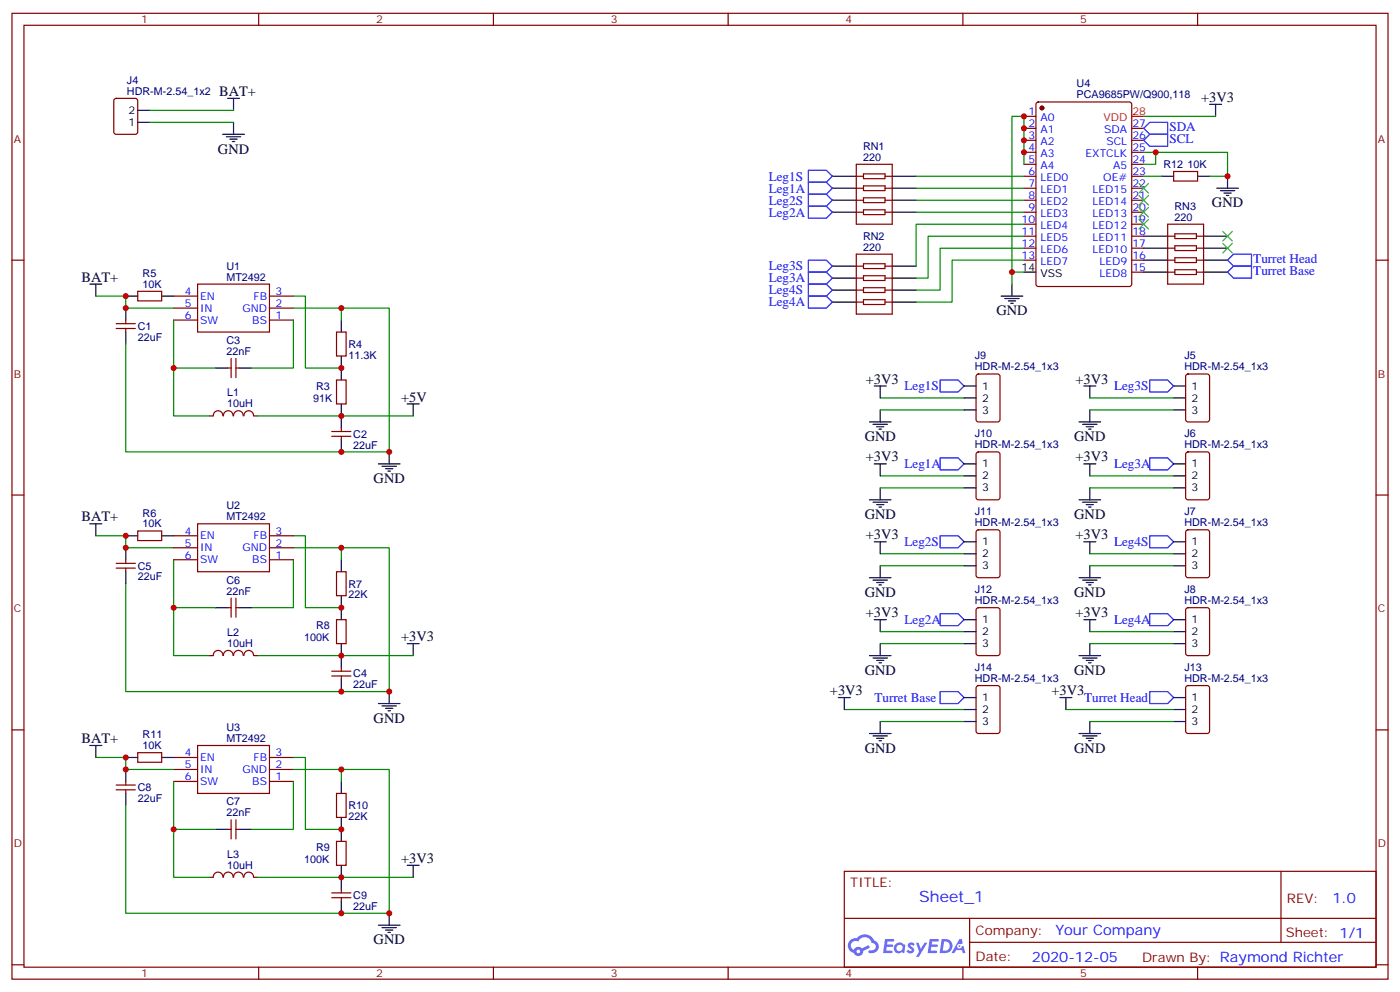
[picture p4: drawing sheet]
<svg xmlns="http://www.w3.org/2000/svg" width="412mm" height="292mm" viewBox="0 0 412 292" stroke-linecap="round" stroke-linejoin="round" font-family="sans-serif">
<g fill="none" stroke="#870000" stroke-width=".35">
<path d="M3.5 3.9h405.4v284.4h-405.4zM7.1 7.4h398.2v277.3h-398.2zM76.2 3.9v3.5M145.3 3.9v3.5M214.5 3.9v3.5M283.6 3.9v3.5M352.8 3.9v3.5M3.5 76.6h3.6M405.3 76.6h3.6M3.5 145.7h3.6M405.3 145.7h3.6M3.5 214.9h3.6"/>
<path d="M405.3 214.9h3.6M248.7 256.5h156.6v28.2h-156.6zM377.3 256.5v20.9M248.7 270.4h156.5M285.6 277.4h119.6M285.6 270.4v14.1M3.5 284h3.6M76.2 284.7v3.6M145.3 284.7v3.6M214.5 284.7v3.6M283.6 284.7v3.6M352.8 284.7v3.6"/>
<path d="M405.3 284h3.6"/>
</g>
<g fill="#5487ff">
<path d="M267.7 277.7a1.22 1.22 0 0 1 1.7 .2l-.4 .6a.47 .47 0 0 0-.3-.4 .47 .47 0 0 0-.5 .2l.1 .2a1.14 1.14 0 0 1 .8 1.8 1.14 1.14 0 0 1-1.9 0l-.2-.2 .5-.6 .7 .5a.29 .29 0 0 0 .3-.3 .29 .29 0 0 0-.2-.3 1.04 1.04 0 0 1-.6-1.7z"/>
<path d="M260.7 276.4h2.4l.3 .2-.2 .5-1.8 .1-.1 .8h1.5l.3 .4-.3 .4h-1.6l-.2 1.1h1.7l.2 .3-.2 .3-2.6 .1z"/>
<path d="M273.8 276.4h2.4l.3 .2-.1 .5-1.8 .1-.2 .8h1.6l.3 .4-.4 .4h-1.6l-.1 1.1h1.7l.2 .3-.2 .3-2.6 .1z"/>
<path d="M282.6 276.4h.7l.3 1.3-.6 .3a.69 .69 0 0 0-1 .3 .69 .69 0 0 0 .4 .9 .69 .69 0 0 0 .9-.6l.5-.2 .6 2.2h-.8l-.2-.9h-1.8l-.5 .9h-.8z"/>
<path d="M269.8 277.5h.8l.6 1.8 1.1-1.8h.9l-2.6 4.2h-.8l.9-1.5z"/>
<path d="M277.4 276.4l-.6 4.2h1.3a2.11 2.11 0 0 0 2.5-2.1 2.11 2.11 0 0 0-2.5-2.1zM278.1 277.2a1.39 1.39 0 0 1 1.7 1.4 1.39 1.39 0 0 1-1.8 1.3h-.3z"/>
<path d="M263.7 278.1a1.54 1.54 0 0 0-.1 2.1 1.54 1.54 0 0 0 2.2 .1l.6 .3 .3-2.3-.2-.3h-.4a1.49 1.49 0 0 0-2.4 .1zM264 279.1a.94 .94 0 0 1 1.8 0 .94 .94 0 0 1-1.8 0z"/>
<path d="M250.4 276.8a2.18 2.18 0 0 0 1.1 3.7 1.44 1.44 0 0 0 1.6 .9 1.44 1.44 0 0 0 1.2-1.4l2-1-.5-.8-1.9 1a1.47 1.47 0 0 0-2.4 .4 1.39 1.39 0 0 1-.7-1.9 1.39 1.39 0 0 1 2-.5 2.12 2.12 0 0 1 2.2-1.3 2.12 2.12 0 0 1 1.9 1.7 1.14 1.14 0 0 1 1.1 1.4 1.14 1.14 0 0 1-1.7 .7 .43 .43 0 0 0-.5 .4 .43 .43 0 0 0 .4 .5 1.98 1.98 0 0 0 2.5-1.2 1.98 1.98 0 0 0-1.2-2.6 3.1 3.1 0 0 0-5.3-.6l-.9 .1zM252.3 280.1a.55 .55 0 0 1 1.1 0 .55 .55 0 0 1-1.1 0z"/>
<circle cx="282.6" cy="278.5" r=".26"/>
</g>
<g fill="none" stroke="#870000" stroke-width=".35">
<path d="M33.7 29.2l.5-.2h5.7l.6 .4 .1 9.4-.5 .7h-5.9l-.6-.4-.1-9.4zM301.6 34.3h3.6M301.6 37.8h3.6M305.4 30.2l.5-.2h26.8l.6 .5 .1 53.1-.5 .7h-27l-.7-.4v-53.2zM333.4 37.8h3.5M252.2 48.4h10.6v17.6h-10.6zM252.2 51.9h2.2M252.2 55.4h2.2M252.2 58.9h2.2M254.4 51.2h6.3v1.4h-6.3zM254.4 54.7h6.3v1.4h-6.3zM254.4 58.2h6.3v1.5h-6.3z"/>
<path d="M260.7 51.9h2.1M260.7 55.4h2.1M260.7 58.9h2.1M301.6 41.3h3.6M301.6 44.8h3.6M301.6 48.4h3.6M301.6 51.9h3.6M301.6 55.4h3.6M301.6 58.9h3.6M333.4 41.3h3.5M333.4 44.8h3.5M333.4 48.4h3.5"/>
<path d="M333.4 51.9h3.5M333.4 55.4h3.5M333.4 58.9h3.5M345.7 50.5h7.1v2.8h-7.1zM252.2 62.5h2.2M252.2 74.8h10.6v17.7h-10.6zM252.2 78.4h2.2M254.4 61.8h6.3v1.4h-6.3zM254.4 77.6h6.3v1.5h-6.3zM260.7 62.5h2.1M260.7 78.4h2.1M301.6 62.5h3.6"/>
<path d="M301.6 66h3.6M301.6 69.5h3.6M301.6 73.1h3.6M301.6 76.6h3.6M333.4 62.5h3.5M333.4 66h3.5M333.4 69.5h3.5M333.4 73.1h3.5M333.4 76.6h3.5M344 66h10.5v17.6h-10.5zM344 69.5h2.1M344 73.1h2.1"/>
<path d="M344 76.6h2.1M346.1 68.8h6.3v1.4h-6.3zM346.1 72.4h6.3v1.4h-6.3zM346.1 75.9h6.3v1.4h-6.3zM346.1 79.4h6.3v1.4h-6.3zM352.4 69.5h2.1M352.4 73.1h2.1M352.4 76.6h2.1M34.2 96.7h5.7M34.2 95.3h5.7M37 94.2v1.1M37 96.7v1.1"/>
<path d="M40.6 85.8h7v2.8h-7zM51.2 94.2h7M51.2 90.7h7M51.2 87.2h7M58.2 83.6h21.2v14.2h-21.2zM79.4 94.2h7M79.4 90.7h7M79.4 87.2h7M99.1 97.8h2.9v7h-2.9zM252.2 88.9h2.2M252.2 85.4h2.2M252.2 81.9h2.2"/>
<path d="M254.4 81.2h6.3v1.4h-6.3zM254.4 84.7h6.3v1.4h-6.3zM254.4 88.2h6.3v1.4h-6.3zM260.7 88.9h2.1M260.7 85.4h2.1M260.7 81.9h2.1M333.4 80.1h3.5M344 80.1h2.1M352.4 80.1h2.1M67 108.3h1.1M68.1 105.5v5.7M69.5 105.5v5.7"/>
<path d="M69.5 108.3h1.1M99.1 111.9h2.9v7h-2.9zM287.7 110.3l.5-.2h5.7l.6 .4 .1 13-.5 .7h-5.9l-.6-.4-.1-13zM349.5 110.3l.5-.2h5.6l.7 .4v13l-.5 .7h-5.8l-.7-.4-.1-13zM61.7 122.4h1.1M62.8 122.4a1.41 1.41 0 0 1 1.4-1.5 1.41 1.41 0 0 1 1.4 1.5M65.8 122.4a1.41 1.41 0 0 1 1.4-1.5 1.41 1.41 0 0 1 1.4 1.5M68.8 122.4a1.41 1.41 0 0 1 1.4-1.5 1.41 1.41 0 0 1 1.4 1.5M71.9 122.4a1.41 1.41 0 0 1 1.4-1.5 1.41 1.41 0 0 1 1.4 1.5M74.8 122.4h1M97.7 128.4h5.7M97.7 127h5.7"/>
<path d="M100.5 126v1M100.5 128.4v1.1M287.7 133.2l.5-.2h5.7l.6 .5 .1 12.9-.5 .7h-5.9l-.6-.4-.1-13zM349.5 133.2l.5-.2h5.6l.7 .5v12.9l-.5 .7h-5.8l-.7-.4-.1-13zM40.6 156.3h7v2.8h-7zM51.2 157.7h7M58.2 154.2h21.2v14.1h-21.2zM79.4 157.7h7M287.7 156.2l.5-.2h5.7l.6 .4 .1 13-.5 .6-5.9 .1-.6-.5-.1-12.9zM349.5 156.2l.5-.2h5.6l.7 .4v13l-.5 .6-5.8 .1-.7-.5-.1-12.9zM34.2 167.3h5.7M34.2 165.8h5.7"/>
<path d="M37 164.8v1M37 167.3v1M51.2 164.8h7M51.2 161.3h7M67 178.9h1.1M68.1 176.1v5.6M69.5 176.1v5.6M69.5 178.9h1.1M79.4 164.8h7M79.4 161.3h7M99.1 168.3h2.9v7.1h-2.9zM287.7 179.1l.5-.2h5.7l.6 .4 .1 13-.5 .6-5.9 .1-.6-.5-.1-12.9z"/>
<path d="M349.5 179.1l.5-.2h5.6l.7 .4v13l-.5 .6-5.8 .1-.7-.5-.1-12.9zM65.6 193a1.41 1.41 0 0 0-1.4-1.5 1.41 1.41 0 0 0-1.4 1.5h-1.1M65.8 193a1.41 1.41 0 0 1 1.4-1.5 1.41 1.41 0 0 1 1.4 1.5M68.8 193a1.41 1.41 0 0 1 1.4-1.5 1.41 1.41 0 0 1 1.4 1.5M71.9 193a1.41 1.41 0 0 1 1.4-1.5 1.41 1.41 0 0 1 1.4 1.5M74.8 193h1M97.7 199h5.7M97.7 197.6h5.7M99.1 182.4h2.9v7.1h-2.9zM100.5 196.5v1.1M100.5 199v1.1M58.2 219.5h21.2v14.1h-21.2z"/>
<path d="M287.7 202l.5-.2h5.7l.6 .5 .1 12.9-.5 .7h-5.9l-.6-.4-.1-13zM349.5 202l.5-.2h5.6l.7 .5v12.9l-.5 .7h-5.8l-.7-.4-.1-13zM34.2 232.5h5.7M34.2 231.1h5.7M37 230v1.1M37 232.5v1.1M40.6 221.6h7v2.8h-7zM51.2 230h7M51.2 226.5h7M51.2 223h7M79.4 230h7M79.4 226.5h7"/>
<path d="M79.4 223h7M99.1 233.6h2.9v7h-2.9zM65.6 258.2a1.41 1.41 0 0 0-1.4-1.5 1.41 1.41 0 0 0-1.4 1.5l-1.1 .1M65.8 258.2a1.41 1.41 0 0 1 1.4-1.5 1.41 1.41 0 0 1 1.4 1.5M67 244.2h1.1M68.1 241.3v5.7M68.8 258.2a1.41 1.41 0 0 1 1.4-1.5 1.41 1.41 0 0 1 1.4 1.5M69.5 241.3v5.7M69.5 244.2h1.1M71.9 258.2a1.41 1.41 0 0 1 1.4-1.5 1.41 1.41 0 0 1 1.4 1.5M74.8 258.3h1M99.1 247.7h2.9v7h-2.9z"/>
<path d="M97.7 264.3h5.7M97.7 262.9h5.7M100.5 261.8v1.1M100.5 264.3v1"/>
</g>
<g fill="none" stroke="#000" stroke-width=".35">
<path d="M40.6 36h3.5M40.6 32.5h3.5M65.6 39.5h6.4M67 29h3.6M68.8 29v3.5M68.8 36v3.5M356.3 30.7h3.5M358.1 30.7v3.6M66.7 40.3h4.2M67.7 41h2.1M68.4 41.7h.7M245.2 51.9h7"/>
<path d="M245.2 55.4h7M245.2 58.9h7M262.8 51.9h7.1M262.8 55.4h7.1M262.8 58.9h7.1M342.2 51.9h3.5M352.8 51.9h3.5M358.4 55.4h6.4M359.5 56.1h4.2M360.5 56.8h2.2M361.2 57.5h.7M361.6 51.9v3.5"/>
<path d="M245.2 62.5h7M245.2 78.4h7M262.8 62.5h7.1M262.8 78.4h7.1M336.9 69.5h7.1M336.9 73.1h7.1M336.9 76.6h7.1M354.5 69.5h7.1M354.5 73.1h7.1M354.5 76.6h7.1M26.5 83.6h3.5M28.2 83.6v3.6"/>
<path d="M37 90.7v3.5M37 97.8v3.5M37 87.2h3.6M47.6 87.2h3.6M100.5 94.2v3.6M245.2 81.9h7M245.2 85.4h7M245.2 88.9h7M262.8 81.9h7.1M262.8 85.4h7.1M262.8 88.9h7.1M294.9 87.2h6.4"/>
<path d="M296 87.9h4.2M297 88.6h2.2M297.7 89.3h.7M298.1 83.6v3.6M301.6 80.1h3.6M336.9 80.1h7.1M354.5 80.1h7.1M63.5 108.3h3.5M70.6 108.3h3.5M100.5 104.8v7.1M100.5 118.9v7.1M119.9 118.9h3.6"/>
<path d="M121.7 118.9v3.5M257.5 113.6h3.6M259.3 113.6v3.6M284 113.6h3.5M284 117.2h3.5M319.3 113.6h3.5M321 113.6v3.6M345.7 113.6h3.5M345.7 117.2h3.5M100.5 129.5v3.5M111.5 136.6h6.3M112.5 137.3h4.3"/>
<path d="M113.6 138h2.1M114.3 138.7h.7M114.7 133v3.6M256.1 124.2h6.4M257.2 124.9h4.2M257.5 136.6h3.6M258.2 125.6h2.1M258.9 126.3h.7M259.3 120.7v3.5M259.3 136.6v3.5M284 136.6h3.5M284 120.7h3.5"/>
<path d="M317.9 124.2h6.3M318.9 124.9h4.2M319.3 136.6h3.5M320 125.6h2.1M320.7 126.3h.7M321 120.7v3.5M321 136.6v3.5M345.7 136.6h3.5M345.7 120.7h3.5M26.5 154.2h3.5M28.2 154.2v3.5M37 157.7h3.6"/>
<path d="M47.6 157.7h3.6M256.1 147.1h6.4M257.2 147.8h4.2M257.5 159.5h3.6M258.2 148.6h2.1M258.9 149.3h.7M259.3 143.6v3.5M259.3 159.5v3.5M284 143.6h3.5M284 140.1h3.5M284 159.5h3.5M317.9 147.1h6.3"/>
<path d="M318.9 147.8h4.2M319.3 159.5h3.5M320 148.6h2.1M320.7 149.3h.7M321 143.6v3.5M321 159.5v3.5M345.7 143.6h3.5M345.7 140.1h3.5M345.7 159.5h3.5M37 161.3v3.5M37 168.3v3.5M63.5 178.9h3.5"/>
<path d="M70.6 178.9h3.5M100.5 164.8v3.5M100.5 175.4v7M256.1 170.1h6.4M257.2 170.8h4.2M258.2 171.5h2.1M258.9 172.2h.7M259.3 166.5v3.6M284 166.5h3.5M284 163h3.5M317.9 170.1h6.3M318.9 170.8h4.2"/>
<path d="M320 171.5h2.1M320.7 172.2h.7M321 166.5v3.6M345.7 166.5h3.5M345.7 163h3.5M100.5 189.5v7M119.9 189.5h3.6M121.7 189.5v3.5M256.1 193h6.4M257.2 193.7h4.2M257.5 182.4h3.6M258.2 194.4h2.1"/>
<path d="M258.9 195.1h.7M259.3 182.4v3.5M259.3 189.5v3.5M284 189.5h3.5M284 182.4h3.5M284 185.9h3.5M317.9 193h6.3M318.9 193.7h4.2M319.3 182.4h3.5M320 194.4h2.1M320.7 195.1h.7M321 182.4v3.5"/>
<path d="M321 189.5v3.5M345.7 189.5h3.5M345.7 182.4h3.5M345.7 185.9h3.5M26.5 219.5h3.5M28.2 219.5v3.5M100.5 200.1v3.5M111.5 207.1h6.3M112.5 207.8h4.3M113.6 208.5h2.1M114.3 209.2h.7M114.7 203.6v3.5"/>
<path d="M246.9 205.4h3.6M248.7 205.4v3.5M256.1 215.9h6.4M257.2 216.6h4.2M258.2 217.3h2.1M258.9 218.1h.7M259.3 212.4v3.5M284 205.4h3.5M284 212.4h3.5M284 208.9h3.5M312.2 205.4h3.5M314 205.4v3.5"/>
<path d="M317.9 215.9h6.3M318.9 216.6h4.2M320 217.3h2.1M320.7 218.1h.7M321 212.4v3.5M345.7 205.4h3.5M345.7 212.4h3.5M345.7 208.9h3.5M37 226.5v3.5M37 233.6v3.5M37 223h3.6M47.6 223h3.6"/>
<path d="M100.5 230v3.6M63.5 244.2h3.5M70.6 244.2h3.5M100.5 240.6v7.1M100.5 254.7v7.1M119.9 254.7h3.6M121.7 254.7v3.6M100.5 265.3v3.6M111.5 272.4h6.3M112.5 273.1h4.3M113.6 273.8h2.1M114.3 274.5h.7"/>
<path d="M114.7 268.9v3.5"/>
</g>
<g fill="none" stroke="#008700" stroke-width=".35">
<path d="M44.1 36h24.7M44.1 32.5h24.7M336.9 34.3h21.2M269.9 51.9h31.7M269.9 55.4h31.7M269.9 58.9h31.7M301.6 48.4v-14.1h-3.5v45.8M336.9 44.8h3.5v3.6h-3.5M336.9 51.9h5.3M340.4 44.8h21.2v7.1h-5.3M269.9 62.5h31.7M301.6 66h-31.7v12.4"/>
<path d="M301.6 69.5h-28.2v12.4h-3.5M301.6 73.1h-24.7v12.3h-7M301.6 76.6h-21.1v12.3h-10.6M28.2 87.2h8.8v3.5h14.2M51.2 94.2v14.1h12.3M86.4 94.2v14.1h-12.3M86.4 87.2h3.6v21.1h10.5M86.4 90.7h28.3v42.3h-77.7v-31.7M100.5 90.7v3.5M301.6 80.1h-3.5v3.5M51.2 108.3v14.1h10.5M259.3 117.2h24.7"/>
<path d="M321 117.2h24.7M75.8 122.4h45.9M259.3 120.7h24.7M321 120.7h24.7M28.2 157.7h8.8v3.6h14.2M86.4 157.7h3.6v21.2h10.5M259.3 143.6h24.7M259.3 140.1h24.7M321 143.6h24.7M321 140.1h24.7M51.2 178.9v14.1h10.5M51.2 164.8v14.1h12.3"/>
<path d="M86.4 161.3h28.3v42.3h-77.7v-31.8M86.4 164.8v14.1h-12.3M100.5 161.3v3.5M259.3 166.5h24.7M259.3 163h24.7M321 166.5h24.7M321 163h24.7M75.8 193h45.9M259.3 189.5h24.7M259.3 185.9h24.7M321 189.5h24.7M321 185.9h24.7"/>
<path d="M248.7 208.9h35.3M259.3 212.4h24.7M314 208.9h31.7M321 212.4h24.7M28.2 223h8.8v3.5h14.2M51.2 230v14.2h12.3M86.4 230v14.2h-12.3M86.4 223h3.6v21.2h10.5M86.4 226.5h28.3v42.4h-77.7v-31.8M100.5 226.5v3.5M51.2 244.2v14.1h10.5M75.8 258.3h45.9"/>
</g>
<circle cx="306.9" cy="31.8" r=".53" fill="#870000" stroke="#870000" stroke-width=".35"/>
<path d="M333.4 34.3h3.5" fill="none" stroke="#f00" stroke-width=".35"/>
<g fill="none" stroke="#00f" stroke-width=".35">
<path d="M338.7 36h5.3v3.5h-5.3l-1.8-1.7zM238.1 50.1h5.3l1.8 1.8-1.8 1.8h-5.3zM238.1 53.7h5.3l1.8 1.7-1.8 1.8h-5.3zM238.1 57.2h5.3l1.8 1.7-1.8 1.8h-5.3zM336.9 41.3l1.8-1.8h5.3v3.6h-5.3zM238.1 60.7h5.3l1.8 1.8-1.8 1.7h-5.3zM238.1 76.6h5.3l1.8 1.8-1.8 1.7h-5.3zM361.6 76.6l1.8-1.8h5.3v3.6h-5.3zM238.1 80.1h5.3l1.8 1.8-1.8 1.7h-5.3zM238.1 83.6h5.3l1.8 1.8-1.8 1.8h-5.3zM238.1 87.2h5.3l1.8 1.7-1.8 1.8h-5.3zM361.6 80.1l1.8-1.7h5.3v3.5h-5.3z"/>
<path d="M276.9 111.9h5.3l1.8 1.7-1.8 1.8h-5.3zM338.7 111.9h5.3l1.7 1.7-1.7 1.8h-5.3zM276.9 134.8h5.3l1.8 1.8-1.8 1.7h-5.3zM338.7 134.8h5.3l1.7 1.8-1.7 1.7h-5.3zM276.9 157.7h5.3l1.8 1.8-1.8 1.8h-5.3zM338.7 157.7h5.3l1.7 1.8-1.7 1.8h-5.3zM276.9 180.7h5.3l1.8 1.7-1.8 1.8h-5.3zM338.7 180.7h5.3l1.7 1.7-1.7 1.8h-5.3zM276.9 203.6h5.3l1.8 1.8-1.8 1.7h-5.3zM338.7 203.6h5.3l1.7 1.8-1.7 1.7h-5.3z"/>
</g>
<path d="M335.5 57.5l2.8 2.9M335.5 54l2.8 2.8M338.3 57.5l-2.8 2.9M338.3 54l-2.8 2.8M335.5 64.6l2.8 2.8M335.5 61.1l2.8 2.8M338.3 64.6l-2.8 2.8M338.3 61.1l-2.8 2.8M360.2 71.6l2.8 2.9M360.2 68.1l2.8 2.8M363 71.6l-2.8 2.9M363 68.1l-2.8 2.8" fill="none" stroke="#3c3" stroke-width=".35"/>
<g fill="#c00">
<circle cx="37" cy="87.2" r=".88"/>
<circle cx="37" cy="90.7" r=".88"/>
<circle cx="51.2" cy="108.3" r=".88"/>
<circle cx="100.5" cy="108.3" r=".88"/>
<circle cx="100.5" cy="90.7" r=".88"/>
<circle cx="100.5" cy="122.4" r=".88"/>
<circle cx="114.7" cy="133" r=".88"/>
<circle cx="100.5" cy="133" r=".88"/>
<circle cx="100.5" cy="203.6" r=".88"/>
<circle cx="114.7" cy="203.6" r=".88"/>
<circle cx="100.5" cy="193" r=".88"/>
<circle cx="100.5" cy="161.3" r=".88"/>
<circle cx="100.5" cy="178.9" r=".88"/>
<circle cx="51.2" cy="178.9" r=".88"/>
<circle cx="37" cy="161.3" r=".88"/>
<circle cx="37" cy="157.7" r=".88"/>
<circle cx="37" cy="223" r=".88"/>
<circle cx="37" cy="226.5" r=".88"/>
<circle cx="51.2" cy="244.2" r=".88"/>
<circle cx="100.5" cy="244.2" r=".88"/>
<circle cx="100.5" cy="226.5" r=".88"/>
<circle cx="100.5" cy="258.3" r=".88"/>
<circle cx="114.7" cy="268.9" r=".88"/>
<circle cx="100.5" cy="268.9" r=".88"/>
<circle cx="340.4" cy="44.8" r=".88"/>
<circle cx="361.6" cy="51.9" r=".88"/>
<circle cx="301.6" cy="37.8" r=".88"/>
<circle cx="301.6" cy="41.3" r=".88"/>
<circle cx="301.6" cy="44.8" r=".88"/>
<circle cx="298.1" cy="80.1" r=".88"/>
<circle cx="301.6" cy="34.3" r=".88"/>
</g>
<text font-size="4.6" fill="#00f" x="270.8" y="265.5">Sheet_1</text>
<g font-size="4.2">
<text x="64.6" y="28.3">BAT+</text>
<text x="353.8" y="30">+3V3</text>
<text x="64.2" y="45.2">GND</text>
<text x="357" y="61.1">GND</text>
<text x="24" y="82.9">BAT+</text>
<text x="293.5" y="92.8">GND</text>
<text x="255.1" y="112.9">+3V3</text>
<text x="316.8" y="112.9">+3V3</text>
<text x="118.2" y="118.2">+5V</text>
<text x="254.7" y="129.9">GND</text>
<text x="316.4" y="129.9">GND</text>
<text x="255.1" y="135.9">+3V3</text>
<text x="316.8" y="135.9">+3V3</text>
<text x="110.1" y="142.2">GND</text>
<text x="24" y="153.5">BAT+</text>
<text x="254.7" y="152.8">GND</text>
<text x="316.4" y="152.8">GND</text>
<text x="255.1" y="158.8">+3V3</text>
<text x="316.8" y="158.8">+3V3</text>
<text x="254.7" y="175.7">GND</text>
<text x="316.4" y="175.7">GND</text>
<text x="255.1" y="181.7">+3V3</text>
<text x="316.8" y="181.7">+3V3</text>
<text x="118.2" y="188.8">+3V3</text>
<text x="254.7" y="198.6">GND</text>
<text x="316.4" y="198.6">GND</text>
<text x="244.5" y="204.6">+3V3</text>
<text x="309.7" y="204.6">+3V3</text>
<text x="110.1" y="212.8">GND</text>
<text x="24" y="218.8">BAT+</text>
<text x="254.7" y="221.6">GND</text>
<text x="316.4" y="221.6">GND</text>
<text x="118.2" y="254">+3V3</text>
<text x="110.1" y="278">GND</text>
</g>
<g font-size="4.2" fill="#00f">
<text x="392.5" y="265.8">1.0</text>
<text x="310.9" y="275.3">Your Company</text>
<text x="304" y="283.1">2020-12-05</text>
</g>
<g font-size="3.9" fill="#00f">
<text x="344.5" y="38.6">SDA</text>
<text x="344.5" y="42.1">SCL</text>
<text x="226.5" y="53.2">Leg1S</text>
<text x="226.5" y="56.7">Leg1A</text>
<text x="226.5" y="60.2">Leg2S</text>
<text x="226.5" y="63.7">Leg2A</text>
<text x="369.2" y="77.4">Turret Head</text>
<text x="226.5" y="79.6">Leg3S</text>
<text x="226.5" y="83.1">Leg3A</text>
<text x="369.2" y="80.9">Turret Base</text>
<text x="226.5" y="86.7">Leg4S</text>
<text x="226.5" y="90.2">Leg4A</text>
<text x="266.4" y="114.9">Leg1S</text>
<text x="328.2" y="114.9">Leg3S</text>
<text x="266.4" y="137.8">Leg1A</text>
<text x="328.2" y="137.8">Leg3A</text>
<text x="266.4" y="160.7">Leg2S</text>
<text x="328.2" y="160.7">Leg4S</text>
<text x="266.4" y="183.7">Leg2A</text>
<text x="328.2" y="183.7">Leg4A</text>
<text x="257.6" y="206.6">Turret Base</text>
<text x="319.3" y="206.6">Turret Head</text>
</g>
<g font-size="3.9" fill="#800">
<text x="250.5" y="261.1">TITLE:</text>
<text x="379.1" y="265.8">REV:</text>
<text x="287.4" y="275.3">Company:</text>
<text x="378.7" y="275.9">Sheet: 1/1</text>
<text x="287.4" y="283">Date:</text>
<text x="336.4" y="283.1">Drawn By: Raymond Richter</text>
</g>
<g font-size="3.2" fill="#800">
<text x="41.6" y="6.9">1</text>
<text x="110.8" y="6.9">2</text>
<text x="179.9" y="6.9">3</text>
<text x="249.1" y="6.9">4</text>
<text x="318.2" y="6.9">5</text>
<text x="4.1" y="42">A</text>
<text x="405.9" y="42">A</text>
<text x="4.1" y="111.2">B</text>
<text x="405.9" y="111.2">B</text>
<text x="4.1" y="180.3">C</text>
<text x="405.9" y="180.3">C</text>
<text x="4.1" y="249.4">D</text>
<text x="405.9" y="249.4">D</text>
<text x="41.6" y="287.7">1</text>
<text x="110.8" y="287.7">2</text>
<text x="179.9" y="287.7">3</text>
<text x="249.1" y="287.7">4</text>
<text x="318.2" y="287.7">5</text>
</g>
<g font-size="3.2" fill="#000080">
<text x="37.4" y="27.9">HDR-M-2.54_1x2</text>
<text x="37.4" y="24.7">J4</text>
<text x="317.1" y="29">PCA9685PW/Q900,118</text>
<text x="317.1" y="25.7">U4</text>
<text x="254.2" y="47.3">220</text>
<text x="254.2" y="44.1">RN1</text>
<text x="342.7" y="49.5">R12</text>
<text x="349.8" y="49.5">10K</text>
<text x="346" y="64.9">220</text>
<text x="346" y="61.8">RN3</text>
<text x="254.2" y="70.6">RN2</text>
<text x="254.2" y="73.8">220</text>
<text x="42" y="81.5">R5</text>
<text x="66.7" y="82.6">MT2492</text>
<text x="66.7" y="79.4">U1</text>
<text x="42" y="84.7">10K</text>
<text x="40.6" y="100.3">22uF</text>
<text x="40.6" y="97.1">C1</text>
<text x="66.7" y="101.3">C3</text>
<text x="66.7" y="104.5">22nF</text>
<text x="102.7" y="105.6">11.3K</text>
<text x="102.7" y="102.4">R4</text>
<text x="287.2" y="105.8">J9</text>
<text x="348.9" y="105.8">J5</text>
<text x="287.2" y="109">HDR-M-2.54_1x3</text>
<text x="348.9" y="109">HDR-M-2.54_1x3</text>
<text x="67" y="119.9">10uH</text>
<text x="67" y="116.7">L1</text>
<text x="92.3" y="118.3">91K</text>
<text x="93.1" y="114.8">R3</text>
<text x="104.1" y="128.9">C2</text>
<text x="287.2" y="132">HDR-M-2.54_1x3</text>
<text x="287.2" y="128.7">J10</text>
<text x="348.9" y="132">HDR-M-2.54_1x3</text>
<text x="348.9" y="128.7">J6</text>
<text x="104.1" y="132.1">22uF</text>
<text x="66.7" y="149.9">U2</text>
<text x="42" y="155.3">10K</text>
<text x="42" y="152.1">R6</text>
<text x="66.7" y="153.1">MT2492</text>
<text x="287.2" y="154.9">HDR-M-2.54_1x3</text>
<text x="287.2" y="151.7">J11</text>
<text x="348.9" y="154.9">HDR-M-2.54_1x3</text>
<text x="348.9" y="151.7">J7</text>
<text x="40.6" y="167.7">C5</text>
<text x="40.6" y="170.9">22uF</text>
<text x="66.7" y="171.8">C6</text>
<text x="102.7" y="173">R7</text>
<text x="66.7" y="175">22nF</text>
<text x="102.7" y="176.1">22K</text>
<text x="287.2" y="177.8">HDR-M-2.54_1x3</text>
<text x="287.2" y="174.6">J12</text>
<text x="348.9" y="177.8">HDR-M-2.54_1x3</text>
<text x="348.9" y="174.6">J8</text>
<text x="93.1" y="185.3">R8</text>
<text x="67" y="190.4">10uH</text>
<text x="67" y="187.2">L2</text>
<text x="89.6" y="188.8">100K</text>
<text x="287.2" y="197.5">J14</text>
<text x="348.9" y="197.5">J13</text>
<text x="104.1" y="202.6">22uF</text>
<text x="104.1" y="199.4">C4</text>
<text x="287.2" y="200.8">HDR-M-2.54_1x3</text>
<text x="348.9" y="200.8">HDR-M-2.54_1x3</text>
<text x="66.7" y="215.2">U3</text>
<text x="42" y="220.5">10K</text>
<text x="42" y="217.3">R11</text>
<text x="66.7" y="218.4">MT2492</text>
<text x="40.6" y="232.9">C8</text>
<text x="40.6" y="236.1">22uF</text>
<text x="66.7" y="237.1">C7</text>
<text x="102.7" y="238.3">R10</text>
<text x="66.7" y="240.3">22nF</text>
<text x="102.7" y="241.4">22K</text>
<text x="93.1" y="250.6">R9</text>
<text x="67" y="255.7">10uH</text>
<text x="67" y="252.5">L3</text>
<text x="89.6" y="254.1">100K</text>
<text x="104.1" y="267.9">22uF</text>
<text x="104.1" y="264.7">C9</text>
</g>
<g font-size="3.2">
<text x="37.8" y="33.5">2</text>
<text x="37.8" y="37.1">1</text>
<text x="300.9" y="79.8">14</text>
<text x="306.5" y="81.5">VSS</text>
<text x="289.3" y="114.7">1</text>
<text x="289.3" y="118.2">2</text>
<text x="351" y="114.7">1</text>
<text x="351" y="118.2">2</text>
<text x="289.3" y="121.7">3</text>
<text x="351" y="121.7">3</text>
<text x="289.3" y="137.6">1</text>
<text x="351" y="137.6">1</text>
<text x="289.3" y="141.1">2</text>
<text x="351" y="141.1">2</text>
<text x="289.3" y="144.7">3</text>
<text x="351" y="144.7">3</text>
<text x="289.3" y="160.5">1</text>
<text x="351" y="160.5">1</text>
<text x="289.3" y="167.6">3</text>
<text x="289.3" y="164.1">2</text>
<text x="351" y="167.6">3</text>
<text x="351" y="164.1">2</text>
<text x="289.3" y="183.5">1</text>
<text x="351" y="183.5">1</text>
<text x="289.3" y="190.5">3</text>
<text x="289.3" y="187">2</text>
<text x="351" y="190.5">3</text>
<text x="351" y="187">2</text>
<text x="289.3" y="206.4">1</text>
<text x="289.3" y="209.9">2</text>
<text x="351" y="206.4">1</text>
<text x="351" y="209.9">2</text>
<text x="289.3" y="213.5">3</text>
<text x="351" y="213.5">3</text>
</g>
<g font-size="3.2" fill="#00f">
<text x="303" y="33.9">1</text>
<text x="306.5" y="35.7">A0</text>
<text x="303" y="37.4">2</text>
<text x="303" y="41">3</text>
<text x="306.5" y="39.2">A1</text>
<text x="325.3" y="39.2">SDA</text>
<text x="333.6" y="41">26</text>
<text x="333.6" y="37.4">27</text>
<text x="303" y="44.5">4</text>
<text x="306.5" y="42.7">A2</text>
<text x="306.5" y="46.2">A3</text>
<text x="319.8" y="46.2">EXTCLK</text>
<text x="325.9" y="42.7">SCL</text>
<text x="333.6" y="44.5">25</text>
<text x="303" y="48">5</text>
<text x="303" y="51.5">6</text>
<text x="306.5" y="49.8">A4</text>
<text x="306.5" y="53.3">LED0</text>
<text x="325" y="53.3">OE#</text>
<text x="327.9" y="49.8">A5</text>
<text x="333.6" y="51.5">23</text>
<text x="333.6" y="48">24</text>
<text x="303" y="55.1">7</text>
<text x="303" y="58.6">8</text>
<text x="306.5" y="56.8">LED1</text>
<text x="321.8" y="56.8">LED15</text>
<text x="333.6" y="58.6">21</text>
<text x="333.6" y="55.1">22</text>
<text x="300.9" y="65.7">10</text>
<text x="303" y="62.1">9</text>
<text x="306.5" y="60.4">LED2</text>
<text x="306.5" y="63.9">LED3</text>
<text x="321.8" y="63.9">LED13</text>
<text x="321.8" y="60.4">LED14</text>
<text x="333.6" y="65.7">19</text>
<text x="333.6" y="62.1">20</text>
<text x="300.9" y="69.2">11</text>
<text x="306.5" y="67.4">LED4</text>
<text x="306.5" y="70.9">LED5</text>
<text x="321.8" y="70.9">LED11</text>
<text x="321.8" y="67.4">LED12</text>
<text x="333.6" y="69.2">18</text>
<text x="300.9" y="72.7">12</text>
<text x="300.9" y="76.2">13</text>
<text x="306.5" y="74.5">LED6</text>
<text x="306.5" y="78">LED7</text>
<text x="321.8" y="74.5">LED10</text>
<text x="323.8" y="78">LED9</text>
<text x="333.6" y="76.2">16</text>
<text x="333.6" y="72.7">17</text>
<text x="323.8" y="81.5">LED8</text>
<text x="333.6" y="79.8">15</text>
<text x="54.4" y="86.8">4</text>
<text x="58.9" y="88.2">EN</text>
<text x="74.7" y="88.2">FB</text>
<text x="81.1" y="86.8">3</text>
<text x="54.4" y="90.3">5</text>
<text x="54.4" y="93.9">6</text>
<text x="58.9" y="91.8">IN</text>
<text x="58.9" y="95.3">SW</text>
<text x="71.4" y="91.8">GND</text>
<text x="74.3" y="95.3">BS</text>
<text x="81.1" y="93.9">1</text>
<text x="81.1" y="90.3">2</text>
<text x="54.4" y="157.4">4</text>
<text x="54.4" y="160.9">5</text>
<text x="58.9" y="158.8">EN</text>
<text x="74.7" y="158.8">FB</text>
<text x="81.1" y="160.9">2</text>
<text x="81.1" y="157.4">3</text>
<text x="54.4" y="164.4">6</text>
<text x="58.9" y="162.3">IN</text>
<text x="58.9" y="165.8">SW</text>
<text x="71.4" y="162.3">GND</text>
<text x="74.3" y="165.8">BS</text>
<text x="81.1" y="164.4">1</text>
<text x="54.4" y="222.6">4</text>
<text x="54.4" y="226.2">5</text>
<text x="58.9" y="224">EN</text>
<text x="58.9" y="227.6">IN</text>
<text x="71.4" y="227.6">GND</text>
<text x="74.7" y="224">FB</text>
<text x="81.1" y="226.2">2</text>
<text x="81.1" y="222.6">3</text>
<text x="54.4" y="229.7">6</text>
<text x="58.9" y="231.1">SW</text>
<text x="74.3" y="231.1">BS</text>
<text x="81.1" y="229.7">1</text>
</g>
<g font-size="3.2" fill="#f00">
<text x="325" y="35.7">VDD</text>
<text x="333.6" y="33.9">28</text>
</g>
</svg>
